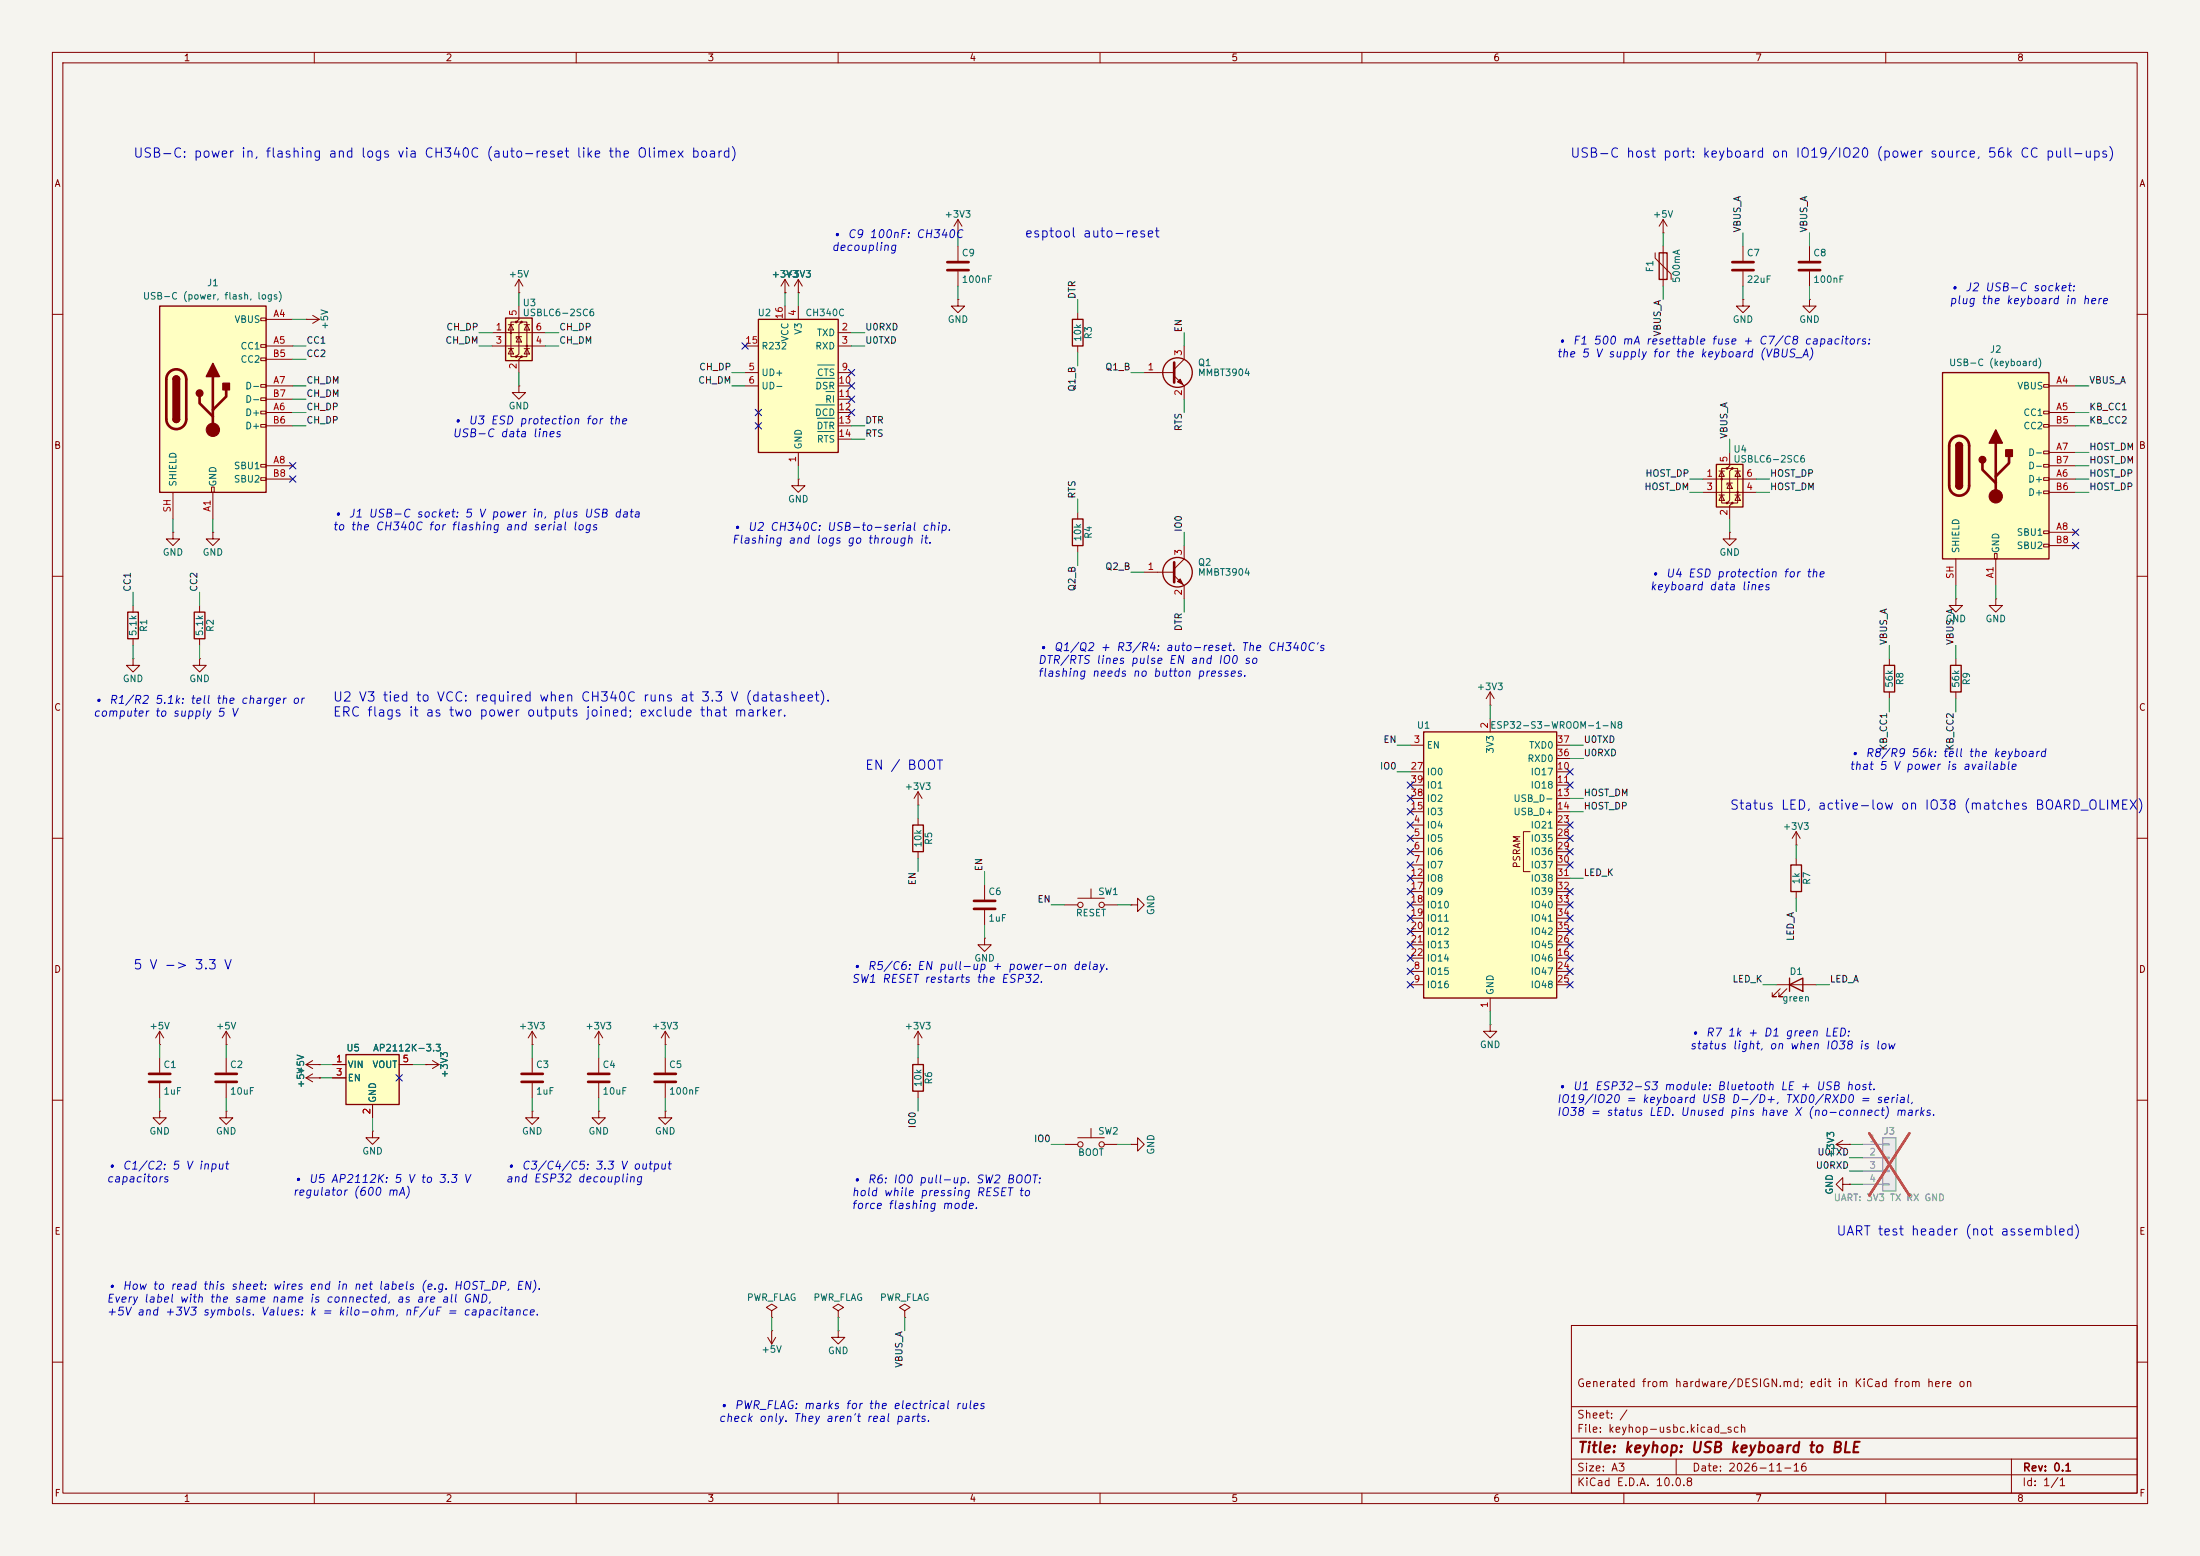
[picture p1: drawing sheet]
<svg xmlns="http://www.w3.org/2000/svg" width="420mm" height="297mm" viewBox="0 0 420 297" stroke-linecap="round" stroke-linejoin="round" font-family="sans-serif">
<path d="M0 0h420v297h-420z" fill="#f5f4ef" stroke="#f5f4ef" stroke-width=".19"/>
<g fill="none" stroke="#840000" stroke-width=".19">
<path d="M10 10h400v277h-400zM12 12h396v273h-396zM60 10v2M110 10v2M160 10v2M210 10v2M260 10v2M310 10v2M360 10v2M10 60h2M408 60h2M205.7 97.8v1.3"/>
<path d="M10 110h2M205.7 104.1v1.3M373.4 114.3v1.3h1.2l-1.2 1.2-1.3-1.2h1.3M373.4 114.3h.1M408 110h2M10 160h2M408 160h2M10 210h2M58.4 203.2l1.3 .8M58.4 203.2h2.6M58.4 205.7l1.3 .8M58.4 205.7h2.6"/>
<path d="M59.7 202.4l-1.3 .8M59.7 205l-1.3 .7M61 203.2h.1M61 205.7h.1M408 210h2M160 250.2l1-.6-1-.7-1 .7 1 .6v1.3M160 251.5h.1M300 253h108v32h-108zM10 260h2M300 278.5h108M300 274.5h108M300 268.5h108"/>
<path d="M320 278.5v3M384 278.5v6.5M408 260h2M60 285v2M110 285v2M160 285v2M210 285v2M260 285v2M300 281.5h108M310 285v2M360 285v2"/>
</g>
<path d="M204.7 99.1h2.1v5h-2.1z" fill="none" stroke="#840000" stroke-width=".25"/>
<path d="M66 201.3h10.2v9.5h-10.2z" fill="#ffffc2"/>
<g fill="none" stroke="#840000" stroke-width=".25">
<path d="M359.7 127h2v5.1h-2zM372.4 127h2v5.1h-2zM341.9 165.1h2v5.1h-2zM66 201.3h10.2v9.5h-10.2z"/>
<circle cx="224.8" cy="109.2" r="2.82"/>
</g>
<g fill="none" stroke="#840000" stroke-width=".19">
<path d="M99.1 55.9h.1M99.1 53.3l-.8 1.3M99.1 53.3l.7 1.3M99.1 53.3v2.6M182.9 44.5h.1M182.9 57.2v1.2h1.2l-1.2 1.3-1.3-1.3h1.3M182.9 57.2h.1M182.9 41.9l-.8 1.3M182.9 41.9l.7 1.3M182.9 41.9v2.6M182.9 47v2.8M182.9 51.8v2.8"/>
<path d="M58.4 61h.1M58.4 61h2.6M59.7 60.2l1.3 .8M61 61l-1.3 .7M218.4 109.2h5.8M224.2 109.9l1.9 1.9v2.5M226.1 104.1v2.6l-1.9 1.9M381 114.3v1.3h1.3l-1.3 1.2-1.3-1.2h1.3M381 114.3h.1M360.7 125.7v1.3M360.7 132.1v1.3M373.4 125.7v1.3"/>
<path d="M373.4 132.1v1.3M342.9 158.8l-.8 1.2M342.9 158.8l.8 1.2M342.9 158.8v2.5M342.9 161.3h.1M342.9 163.8v1.3M342.9 170.2v1.3M63.5 203.2h2.5M63.5 205.7h2.5M71.1 215.9v1.3h1.3l-1.3 1.2-1.3-1.2h1.3M71.1 215.9h.1M71.1 210.8v2.6"/>
<path d="M76.2 203.2h2.5M81.3 203.2h.1M81.3 203.2h2.5M82.5 202.4l1.3 .8M83.8 203.2l-1.3 .8M101.6 212.1v1.3h1.3l-1.3 1.2-1.3-1.2h1.3M101.6 212.1h.1M114.3 212.1v1.3h1.3l-1.3 1.2-1.3-1.2h1.3M114.3 212.1h.1M127 212.1v1.3h1.3l-1.3 1.2-1.3-1.2h1.3M127 212.1h.1M351.8 226.1v-1.3l-1.3 1.3 1.3 1.2v-1.2h1.3"/>
<path d="M353.1 226.1h.1"/>
</g>
<path d="M180.8 50h4.1M180.8 51.6h4.1M224.2 107.3v3.8" fill="none" stroke="#840000" stroke-width=".51"/>
<path d="M224.8 111l.5-.5 .5 1z" fill="#840000" stroke="#840000" stroke-width=".19"/>
<path d="M359.4 217.2h2.5v10.1h-2.5z" fill="#ebeae8"/>
<path d="M359.4 217.2h2.5v10.1h-2.5z" fill="none" stroke="#9c9b98" stroke-width=".25"/>
<path d="M355.6 218.4h3.8M359.4 218.3h1.3v.3h-1.3zM355.6 221h3.8M355.6 223.5h3.8M355.6 226.1h3.8M359.4 220.9h1.3v.2h-1.3zM359.4 223.4h1.3v.2h-1.3zM359.4 225.9h1.3v.3h-1.3z" fill="none" stroke="#9c9b98" stroke-width=".19"/>
<path d="M356.8 216.3l7.7 11.9M364.5 216.3l-7.7 11.9" fill="none" stroke="#e12e31" stroke-width=".46"/>
<g fill="none" stroke="#840000" stroke-width=".19">
<path d="M205.7 59.7v1.3M205.7 66v1.3M101.6 199.4h.1M101.6 196.9l-.8 1.2M101.6 196.9l.8 1.2M101.6 196.9v2.5M114.3 199.4h.1M114.3 196.9l-.8 1.2M114.3 196.9l.8 1.2M114.3 196.9v2.5M127 199.4h.1M127 196.9l-.8 1.2"/>
<path d="M127 196.9l.8 1.2M127 196.9v2.5M339.1 188h7.6M339.9 188.7l-1.6 1.5h.8h-.8v-.7M341.1 188.7l-1.5 1.5h.8h-.8v-.7M30.5 212.1v1.3h1.2l-1.2 1.2-1.3-1.2h1.3M30.5 212.1h.1M30.5 201.9v2.8M30.5 206.8v2.8M43.2 212.1v1.3h1.2l-1.2 1.2-1.3-1.2h1.3M43.2 212.1h.1M43.2 201.9v2.8"/>
<path d="M43.2 206.8v2.8M101.6 201.9v2.8M101.6 206.8v2.8M114.3 201.9v2.8M114.3 206.8v2.8M127 201.9v2.8M127 206.8v2.8M350.5 218.4l1.3 .8M350.5 218.4h2.6M351.8 217.7l-1.3 .7M353.1 218.4h.1"/>
</g>
<path d="M28.4 205h4.1M28.4 206.5h4.1M41.1 205h4.1M41.1 206.5h4.1M99.6 205h4M99.6 206.5h4M112.3 205h4M112.3 206.5h4M125 205h4M125 206.5h4" fill="none" stroke="#840000" stroke-width=".51"/>
<path d="M204.7 61h2.1v5h-2.1zM341.6 188l2.6-1.3v2.5zM341.6 186.7v2.5" fill="none" stroke="#840000" stroke-width=".25"/>
<path d="M96.5 60.7h5.1v8.1h-5.1z" fill="#ffffc2"/>
<g fill="#840000">
<circle cx="97.5" cy="63.5" r=".25"/>
<circle cx="98.6" cy="61.5" r=".25"/>
<circle cx="98.6" cy="68.1" r=".25"/>
<circle cx="99.6" cy="61.5" r=".25"/>
<circle cx="99.6" cy="68.1" r=".25"/>
<circle cx="100.6" cy="66" r=".25"/>
</g>
<g fill="none" stroke="#840000" stroke-width=".19">
<path d="M99.1 58.4v2.6l-.5 .5h1l-.5 .5v5.6l-.5 .5h1l-.5 .5v2.5M149.9 55.9h.1M149.9 53.3l-.8 1.3M149.9 53.3l.7 1.3M149.9 53.3v2.6M152.4 55.9h.1M152.4 53.3l-.8 1.3M152.4 53.3l.8 1.3M152.4 53.3v2.6M94 63.5h10.1M94 66h10.1M97 66.5h1"/>
<path d="M97 62h1M97.5 62l.5 1h-1zM97.5 66.5l.5 1.1h-1zM98.6 61.5h-1.1v6.6h1.1M99.1 64.3l.5 1h-1zM99.1 73.7v1.2h1.2l-1.2 1.3-1.3-1.3h1.3M99.1 73.7h.1M99.6 64.3h-1v.3M99.6 61.5h1v6.6h-1M100.1 66.5h1M100.1 62h1M100.6 62l.5 1h-1z"/>
<path d="M100.6 66.5l.5 1.1h-1zM25.4 125.7v1.3h1.3l-1.3 1.3-1.3-1.3h1.3M25.4 125.7h.1M38.1 125.7v1.3h1.3l-1.3 1.3-1.3-1.3h1.3M38.1 125.7h.1M30.5 199.4h.1M30.5 196.9l-.8 1.2M30.5 196.9l.7 1.2M30.5 196.9v2.5M43.2 199.4h.1M43.2 196.9l-.8 1.2M43.2 196.9l.7 1.2"/>
<path d="M43.2 196.9v2.5"/>
</g>
<path d="M96.5 60.7h5.1v8.1h-5.1z" fill="none" stroke="#840000" stroke-width=".25"/>
<path d="M271.8 139.7h25.4v50.8h-25.4z" fill="#ffffc2"/>
<path d="M24.4 116.8h2v5.1h-2zM271.8 139.7h25.4v50.8h-25.4z" fill="none" stroke="#840000" stroke-width=".25"/>
<g fill="none" stroke="#840000" stroke-width=".19">
<path d="M25.4 115.6v1.2M25.4 121.9v1.3M284.5 137.2v2.5M269.2 142.2h2.6M269.2 157.5h2.6M269.2 147.3h2.6M269.2 149.9h2.6M269.2 152.4h2.6M269.2 154.9h2.6M292.1 158.8h-1.3v7.6h1.3M297.2 142.2h2.5M297.2 157.5h2.5"/>
<path d="M297.2 147.3h2.5M297.2 149.9h2.5M297.2 152.4h2.5M297.2 154.9h2.5M297.2 144.8h2.5M269.2 160h2.6M269.2 162.6h2.6M269.2 165.1h2.6M269.2 167.6h2.6M269.2 170.2h2.6M269.2 172.7h2.6M269.2 175.3h2.6"/>
<path d="M269.2 177.8h2.6M297.2 160h2.5M297.2 162.6h2.5M297.2 165.1h2.5M297.2 167.6h2.5M297.2 170.2h2.5M297.2 172.7h2.5M297.2 175.3h2.5M297.2 177.8h2.5M269.2 185.4h2.6M269.2 188h2.6M269.2 182.9h2.6"/>
<path d="M269.2 180.3h2.6M284.5 190.5v2.5M297.2 185.4h2.5M297.2 188h2.5M297.2 182.9h2.5M297.2 180.3h2.5"/>
</g>
<path d="M144.8 61h15.2v25.4h-15.2z" fill="#ffffc2"/>
<path d="M144.8 61h15.2v25.4h-15.2zM37.1 116.8h2v5.1h-2z" fill="none" stroke="#840000" stroke-width=".25"/>
<g fill="none" stroke="#840000" stroke-width=".19">
<path d="M149.9 58.4v2.6M152.4 58.4v2.6M142.2 66h2.6M142.2 71.1h2.6M142.2 73.7h2.6M160 63.5h2.6M160 66h2.6M160 71.1h2.6M160 73.7h2.6M160 76.2h2.6M160 78.7h2.6M152.4 86.4v2.5"/>
<path d="M160 81.3h2.6M160 83.8h2.6M38.1 115.6v1.2M38.1 121.9v1.3M284.5 134.6h.1M284.5 132.1l-.8 1.3M284.5 132.1l.7 1.3M284.5 132.1v2.5M284.5 195.6v1.3h1.2l-1.2 1.2-1.3-1.2h1.3M284.5 195.6h.1"/>
</g>
<path d="M155.7 77.3h3.6M155.8 72.2h3.5M156 79.8h3.3M156.1 69.7h3.2M157.7 74.8h1.6M156.1 82.4h3.2" fill="none" stroke="#006464" stroke-width=".19"/>
<path d="M30.5 58.4h20.3v35.6h-20.3z" fill="#ffffc2"/>
<g fill="none" stroke="#840000" stroke-width=".19">
<path d="M316 48.3v1l3 3v1M317.5 44.5h.1M317.5 41.9v2.6M317.5 47v7.6M317.5 41.9l-.8 1.3M317.5 41.9l.8 1.3M332.7 57.2v1.2h1.3l-1.3 1.3-1.2-1.3h1.2M332.7 57.2h.1M332.7 47v2.8M332.7 51.8v2.8M345.4 57.2v1.2h1.3l-1.3 1.3-1.2-1.3h1.2M345.4 57.2h.1"/>
<path d="M345.4 47v2.8M345.4 51.8v2.8M49.8 60.7h1v.5h-1zM49.8 65.8h1v.5h-1zM49.8 68.3h1v.5h-1zM49.8 73.4h1v.5h-1zM49.8 75.9h1v.6h-1zM49.8 78.5h1v.5h-1zM50.8 61h5.1M50.8 66h5.1M50.8 78.7h5.1M50.8 73.7h5.1"/>
<path d="M50.8 68.6h5.1M50.8 76.2h5.1M33 94v5.1M40.4 93h.5v1h-.5zM40.6 94v5.1M49.8 81h1v.5h-1zM49.8 88.6h1v.6h-1zM49.8 91.2h1v.5h-1zM50.8 88.9h5.1M50.8 81.3h5.1M50.8 91.4h5.1M152.4 91.4v1.3h1.3l-1.3 1.3-1.3-1.3h1.3"/>
<path d="M152.4 91.4h.1M33 101.6v1.3h1.3l-1.3 1.2-1.3-1.2h1.3M33 101.6h.1M40.6 101.6v1.3h1.3l-1.3 1.2-1.2-1.2h1.2M40.6 101.6h.1M330.2 101.6v1.3h1.3l-1.3 1.2-1.3-1.2h1.3M330.2 101.6h.1M175.3 153.7h.1M175.3 151.1v2.6M175.3 156.2v1.3M175.3 151.1l-.8 1.3M175.3 151.1l.7 1.3"/>
<path d="M175.3 162.6v1.2M188 168.9v2.8M188 173.7v2.8M175.3 199.4h.1M175.3 196.9v2.5M175.3 196.9l-.8 1.2M175.3 196.9l.7 1.2M175.3 201.9v1.3M175.3 208.3v1.3"/>
</g>
<path d="M30.5 58.4h20.3v35.6h-20.3zM316.7 48.3h1.6v5h-1.6zM33 72.4a.64 .64 0 0 1 .7-.6 .64 .64 0 0 1 .6 .6M33 80a.64 .64 0 0 0 .7 .6 .64 .64 0 0 0 .6-.6M174.2 157.5h2.1v5.1h-2.1zM174.2 203.2h2.1v5.1h-2.1z" fill="none" stroke="#840000" stroke-width=".25"/>
<path d="M330.7 50h4.1M330.7 51.6h4.1M343.4 50h4.1M343.4 51.6h4.1M32.3 71.1a1.9 1.9 0 0 1 2.1-.5 1.9 1.9 0 0 1 1.2 1.8v7.6a1.91 1.91 0 0 1-1.9 1.9 1.91 1.91 0 0 1-2-1.9l.1-7.8 .1-.6zM38.1 75.7v1.3l2.5 2.5M40.6 71.9v10.1M43.2 74.4v1.3l-2.6 2.5M185.9 172h4.1M185.9 173.5h4.1" fill="none" stroke="#840000" stroke-width=".51"/>
<g fill="#840000" stroke="#840000" stroke-width=".25">
<path d="M33 72.4h1.3v7.6h-1.3z"/>
<path d="M33.2 71.9a.64 .64 0 0 1 .7-.1 .64 .64 0 0 1 .4 .6h-1.3z"/>
<path d="M33 80h1.3a.64 .64 0 0 1-.6 .6 .64 .64 0 0 1-.7-.6z"/>
<path d="M40.6 69.3l1.3 2.6h-2.5z"/>
<path d="M42.5 73.2h1.3v1.2h-1.3z"/>
<circle cx="38.1" cy="75.1" r=".63"/>
</g>
<circle cx="40.6" cy="82" r="1.27" fill="#840000" stroke="#840000" stroke-width=".19"/>
<path d="M327.7 88.6h5v8.2h-5z" fill="#ffffc2"/>
<g fill="#840000">
<circle cx="328.7" cy="91.4" r=".25"/>
<circle cx="329.7" cy="89.4" r=".25"/>
<circle cx="329.7" cy="96" r=".25"/>
<circle cx="330.7" cy="89.4" r=".25"/>
<circle cx="330.7" cy="96" r=".25"/>
<circle cx="331.7" cy="94" r=".25"/>
</g>
<g fill="none" stroke="#840000" stroke-width=".19">
<path d="M325.1 91.4h10.2M325.1 94h10.2M328.2 94.5h1M328.2 89.9h1M328.7 89.9l.5 1h-1zM328.7 94.5l.5 1h-1zM329.7 89.4h-1v6.6h1M330.2 86.4v2.5l-.5 .5h1l-.5 .5v5.6l-.5 .5h1l-.5 .5v2.6M330.2 92.2l.5 1h-1zM330.7 92.2h-1v.4M330.7 89.4h1v6.6h-1M331.2 94.5h1"/>
<path d="M331.2 89.9h1M331.7 89.9l.5 1h-1zM331.7 94.5l.5 1h-1z"/>
</g>
<path d="M327.7 88.6h5v8.2h-5z" fill="none" stroke="#840000" stroke-width=".25"/>
<path d="M370.8 71.1h20.4v35.6h-20.4z" fill="#ffffc2"/>
<g fill="none" stroke="#840000" stroke-width=".19">
<path d="M149.9 55.9h.1M152.4 55.9h.1M218.4 71.1h5.8M224.2 71.8l1.9 1.9v2.5M226.1 66v2.6l-1.9 1.9M390.1 73.4h1.1v.5h-1.1zM390.1 78.5h1.1v.5h-1.1zM391.2 73.7h5M391.2 78.7h5M390.1 81h1.1v.5h-1.1zM390.1 86.1h1.1v.5h-1.1zM390.1 88.6h1.1v.6h-1.1z"/>
<path d="M390.1 91.2h1.1v.5h-1.1zM390.1 93.7h1.1v.5h-1.1zM391.2 91.4h5M391.2 86.4h5M391.2 81.3h5M391.2 94h5M391.2 88.9h5M373.4 106.7v5.1M380.7 105.7h.6v1h-.6zM381 106.7v5.1M390.1 101.3h1.1v.6h-1.1zM390.1 103.9h1.1v.5h-1.1z"/>
<path d="M391.2 101.6h5M391.2 104.1h5M188 179.1v1.2h1.2l-1.2 1.3-1.3-1.3h1.3M188 179.1h.1M203.2 172.7h2.5M205.7 171.5h5.1M208.3 169.7v1.8M210.8 172.7h2.6M215.9 172.7h1.3v-1.2l1.2 1.2-1.2 1.3v-1.3M215.9 172.7h.1M61 203.2h.1M61 205.7h.1"/>
<path d="M63.5 203.2h2.5M63.5 205.7h2.5M71.1 210.8v2.6M76.2 203.2h2.5M81.3 203.2h.1M203.2 218.4h2.5M205.7 217.2h5.1M208.3 215.4v1.8M210.8 218.4h2.6M215.9 218.4h1.3v-1.2l1.2 1.2-1.2 1.3v-1.3M215.9 218.4h.1M353.1 218.4h.1"/>
<path d="M353.1 226.1h.1M146.6 255.3l.7 1.2M147.3 250.2l1-.6-1-.7-1 .7 1 .6v1.3M147.3 251.5h.1M147.3 254h.1M147.3 254v2.5M148.1 255.3l-.8 1.2M160 254v1.3h1.3l-1.3 1.2-1.3-1.2h1.3M160 254h.1M172.7 250.2l1-.6-1-.7-1 .7 1 .6v1.3M172.7 251.5h.1"/>
<circle cx="206.2" cy="172.7" r=".51"/>
<circle cx="210.3" cy="172.7" r=".51"/>
<circle cx="206.2" cy="218.4" r=".51"/>
<circle cx="210.3" cy="218.4" r=".51"/>
</g>
<g fill="none" stroke="#840000" stroke-width=".25">
<path d="M370.8 71.1h20.4v35.6h-20.4zM373.4 85.1a.64 .64 0 0 1 .6-.6 .64 .64 0 0 1 .6 .6M373.4 92.7a.64 .64 0 0 0 .6 .6 .64 .64 0 0 0 .6-.6"/>
<circle cx="224.8" cy="71.1" r="2.82"/>
</g>
<path d="M224.2 69.2v3.8M372.7 83.8a1.91 1.91 0 0 1 2-.5 1.91 1.91 0 0 1 1.2 1.8v7.6a1.91 1.91 0 0 1-1.9 1.9 1.91 1.91 0 0 1-1.9-1.9v-7.8l.2-.6zM378.5 88.4v1.3l2.5 2.5M381 84.6v10.1M383.5 87.1v1.3l-2.5 2.5" fill="none" stroke="#840000" stroke-width=".51"/>
<g fill="#840000" stroke="#840000" stroke-width=".25">
<path d="M373.4 85.1h1.2v7.6h-1.2z"/>
<path d="M373.6 84.6a.64 .64 0 0 1 .7-.1 .64 .64 0 0 1 .3 .6h-1.2z"/>
<path d="M373.4 92.7h1.2a.64 .64 0 0 1-.6 .6 .64 .64 0 0 1-.6-.6z"/>
<path d="M381 82l1.3 2.6h-2.6z"/>
<path d="M382.9 85.9h1.3v1.2h-1.3z"/>
<circle cx="378.5" cy="87.8" r=".63"/>
</g>
<g fill="#840000" stroke="#840000" stroke-width=".19">
<path d="M224.8 72.9l.5-.5 .5 1z"/>
<circle cx="381" cy="94.7" r="1.27"/>
</g>
<g fill="none" stroke="#009600" stroke-width=".19">
<path d="M99.1 55.9v2.5M149.9 55.9v2.5M152.4 55.9v2.5M182.9 44.5v2.5M182.9 54.6v2.6M205.7 57.2v2.5M317.5 44.5v2.5M317.5 54.6v2.6M332.7 44.5v2.5M332.7 54.6v2.6M345.4 44.5v2.5M345.4 54.6v2.6"/>
<path d="M55.9 61h2.5M55.9 66h2.5M55.9 76.2h2.5M55.9 73.7h2.5M55.9 68.6h2.5M55.9 78.7h2.5M91.4 63.5h2.6M91.4 66h2.6M99.1 71.1v2.6M104.1 63.5h2.6M104.1 66h2.6M139.7 71.1h2.5"/>
<path d="M139.7 73.7h2.5M162.6 63.5h2.5M162.6 66h2.5M205.7 67.3v2.6M215.9 71.1h2.5M226.1 63.5v2.5M226.1 76.2v2.5M396.2 73.7h2.6M396.2 78.7h2.6M33 99.1v2.5M40.6 99.1v2.5M55.9 81.3h2.5"/>
<path d="M152.4 88.9v2.5M162.6 81.3h2.5M162.6 83.8h2.5M205.7 95.3v2.5M322.6 94h2.5M322.6 91.4h2.5M330.2 83.8v2.6M330.2 99.1v2.5M335.3 94h2.5M335.3 91.4h2.5M396.2 94h2.6M396.2 91.4h2.6"/>
<path d="M396.2 81.3h2.6M396.2 88.9h2.6M396.2 86.4h2.6M25.4 113v2.6M38.1 113v2.6M205.7 105.4v2.6M215.9 109.2h2.5M226.1 101.6v2.5M226.1 114.3v2.5M373.4 111.8v2.5M381 111.8v2.5M25.4 123.2v2.5"/>
<path d="M38.1 123.2v2.5M284.5 134.6v2.6M360.7 123.2v2.5M360.7 133.4v2.5M373.4 123.2v2.5M373.4 133.4v2.5M175.3 153.7v2.5M266.7 142.2h2.5M266.7 147.3h2.5M299.7 144.8h2.6M299.7 152.4h2.6M299.7 142.2h2.6"/>
<path d="M299.7 154.9h2.6M175.3 163.8v2.6M188 166.4v2.5M188 176.5v2.6M200.7 172.7h2.5M213.4 172.7h2.5M299.7 167.6h2.6M342.9 161.3v2.5M342.9 171.5v2.5M30.5 199.4v2.5M43.2 199.4v2.5M101.6 199.4v2.5"/>
<path d="M114.3 199.4v2.5M127 199.4v2.5M175.3 199.4v2.5M284.5 193v2.6M336.5 188h2.6M346.7 188h2.5M30.5 209.6v2.5M43.2 209.6v2.5M61 205.7h2.5M61 203.2h2.5M71.1 213.4v2.5M78.7 203.2h2.6"/>
<path d="M101.6 209.6v2.5M114.3 209.6v2.5M127 209.6v2.5M175.3 209.6v2.5M200.7 218.4h2.5M213.4 218.4h2.5M353.1 218.4h2.5M353.1 226.1h2.5M353.1 223.5h2.5M353.1 221h2.5M147.3 251.5v2.5M160 251.5v2.5"/>
<path d="M172.7 251.5v2.5"/>
</g>
<g fill="none" stroke="#000084" stroke-width=".19">
<path d="M141.6 65.4l1.2 1.2M142.8 65.4l-1.2 1.2M144.2 78.1l1.2 1.2M145.4 78.1l-1.2 1.2M162 73.1l1.2 1.2M162 78.1l1.2 1.2M162 75.6l1.2 1.2M162 70.5l1.2 1.2M163.2 73.1l-1.2 1.2M163.2 78.1l-1.2 1.2M163.2 75.6l-1.2 1.2M163.2 70.5l-1.2 1.2"/>
<path d="M55.3 90.8l1.2 1.2M55.3 88.3l1.2 1.2M56.5 90.8l-1.2 1.2M56.5 88.3l-1.2 1.2M144.2 80.7l1.2 1.2M145.4 80.7l-1.2 1.2M395.6 103.5l1.2 1.2M395.6 101l1.2 1.2M396.8 103.5l-1.2 1.2M396.8 101l-1.2 1.2M268.6 149.3l1.2 1.2M268.6 156.9l1.2 1.2"/>
<path d="M268.6 151.8l1.2 1.2M268.6 154.3l1.2 1.2M268.6 159.4l1.2 1.2M269.8 149.3l-1.2 1.2M269.8 156.9l-1.2 1.2M269.8 151.8l-1.2 1.2M269.8 154.3l-1.2 1.2M269.8 159.4l-1.2 1.2M299.1 159.4l1.2 1.2M299.1 156.9l1.2 1.2M299.1 149.3l1.2 1.2M299.1 146.7l1.2 1.2"/>
<path d="M300.3 159.4l-1.2 1.2M300.3 156.9l-1.2 1.2M300.3 149.3l-1.2 1.2M300.3 146.7l-1.2 1.2M268.6 174.7l1.2 1.2M268.6 179.7l1.2 1.2M268.6 177.2l1.2 1.2M268.6 162l1.2 1.2M268.6 172.1l1.2 1.2M268.6 167l1.2 1.2M268.6 169.6l1.2 1.2M268.6 164.5l1.2 1.2"/>
<path d="M269.8 174.7l-1.2 1.2M269.8 179.7l-1.2 1.2M269.8 177.2l-1.2 1.2M269.8 162l-1.2 1.2M269.8 172.1l-1.2 1.2M269.8 167l-1.2 1.2M269.8 169.6l-1.2 1.2M269.8 164.5l-1.2 1.2M299.1 174.7l1.2 1.2M299.1 162l1.2 1.2M299.1 179.7l1.2 1.2M299.1 169.6l1.2 1.2"/>
<path d="M299.1 177.2l1.2 1.2M299.1 172.1l1.2 1.2M299.1 164.5l1.2 1.2M300.3 174.7l-1.2 1.2M300.3 162l-1.2 1.2M300.3 179.7l-1.2 1.2M300.3 169.6l-1.2 1.2M300.3 177.2l-1.2 1.2M300.3 172.1l-1.2 1.2M300.3 164.5l-1.2 1.2M268.6 184.8l1.2 1.2M268.6 182.3l1.2 1.2"/>
<path d="M268.6 187.4l1.2 1.2M269.8 184.8l-1.2 1.2M269.8 182.3l-1.2 1.2M269.8 187.4l-1.2 1.2M299.1 187.4l1.2 1.2M299.1 182.3l1.2 1.2M299.1 184.8l1.2 1.2M300.3 187.4l-1.2 1.2M300.3 182.3l-1.2 1.2M300.3 184.8l-1.2 1.2M75.6 205.1l1.2 1.2M76.8 205.1l-1.2 1.2"/>
</g>
<path d="M355.6 218.4h3.8M355.6 221h3.8M355.6 223.5h3.8M355.6 226.1h3.8" fill="none" stroke="#9c9b98" stroke-width=".19"/>
<path d="M356.8 216.3l7.7 11.9M364.5 216.3l-7.7 11.9" fill="none" stroke="#e12e31" stroke-width=".46"/>
<text font-size="2" fill="#840000" x="301" y="277.8">Title: keyhop: USB keyboard to BLE</text>
<g font-size="1.8" fill="#0000c2">
<text x="25.3" y="30.5">USB-C: power in, flashing and logs via CH340C (auto-reset like the Olimex board)</text>
<text x="299.6" y="30.5">USB-C host port: keyboard on IO19/IO20 (power source, 56k CC pull-ups)</text>
<text x="195.5" y="45.8">esptool auto-reset</text>
<text x="63.4" y="134.4">U2 V3 tied to VCC: required when CH340C runs at 3.3 V (datasheet).</text>
<text x="63.4" y="137.2">ERC flags it as two power outputs joined; exclude that marker.</text>
<text x="165" y="147.4">EN / BOOT</text>
<text x="330.1" y="155">Status LED, active-low on IO38 (matches BOARD_OLIMEX)</text>
<text x="25.3" y="185.5">5 V -&gt; 3.3 V</text>
<text x="350.4" y="236.3">UART test header (not assembled)</text>
</g>
<g font-size="1.5" fill="#0000c2">
<text x="158.6" y="45.8">• C9 100nF: CH340C</text>
<text x="158.6" y="48.3">decoupling</text>
<text x="372" y="56">• J2 USB-C socket:</text>
<text x="372" y="58.4">plug the keyboard in here</text>
<text x="297.1" y="66.1">• F1 500 mA resettable fuse + C7/C8 capacitors:</text>
<text x="297.1" y="68.6">the 5 V supply for the keyboard (VBUS_A)</text>
<text x="86.2" y="81.4">• U3 ESD protection for the</text>
<text x="86.2" y="83.8">USB-C data lines</text>
<text x="63.4" y="99.2">• J1 USB-C socket: 5 V power in, plus USB data</text>
<text x="63.4" y="101.6">to the CH340C for flashing and serial logs</text>
<text x="139.6" y="101.7">• U2 CH340C: USB-to-serial chip.</text>
<text x="139.6" y="104.2">Flashing and logs go through it.</text>
<text x="314.8" y="110.6">• U4 ESD protection for the</text>
<text x="314.8" y="113">keyboard data lines</text>
<text x="198" y="124.6">• Q1/Q2 + R3/R4: auto-reset. The CH340C's</text>
<text x="198" y="127.1">DTR/RTS lines pulse EN and IO0 so</text>
<text x="198" y="129.6">flashing needs no button presses.</text>
<text x="17.7" y="134.7">• R1/R2 5.1k: tell the charger or</text>
<text x="17.7" y="137.2">computer to supply 5 V</text>
<text x="352.9" y="144.9">• R8/R9 56k: tell the keyboard</text>
<text x="352.9" y="147.3">that 5 V power is available</text>
<text x="162.4" y="185.5">• R5/C6: EN pull-up + power-on delay.</text>
<text x="162.4" y="188">SW1 RESET restarts the ESP32.</text>
<text x="322.5" y="198.2">• R7 1k + D1 green LED:</text>
<text x="322.5" y="200.7">status light, on when IO38 is low</text>
<text x="297.1" y="208.5">• U1 ESP32-S3 module: Bluetooth LE + USB host.</text>
<text x="297.1" y="210.9">IO19/IO20 = keyboard USB D-/D+, TXD0/RXD0 = serial,</text>
<text x="297.1" y="213.4">IO38 = status LED. Unused pins have X (no-connect) marks.</text>
<text x="20.2" y="223.6">• C1/C2: 5 V input</text>
<text x="20.2" y="226.1">capacitors</text>
<text x="55.8" y="226.2">• U5 AP2112K: 5 V to 3.3 V</text>
<text x="96.4" y="223.6">• C3/C4/C5: 3.3 V output</text>
<text x="96.4" y="226.1">and ESP32 decoupling</text>
<text x="162.4" y="226.2">• R6: IO0 pull-up. SW2 BOOT:</text>
<text x="55.8" y="228.6">regulator (600 mA)</text>
<text x="162.4" y="228.7">hold while pressing RESET to</text>
<text x="162.4" y="231.2">force flashing mode.</text>
<text x="20.2" y="246.6">• How to read this sheet: wires end in net labels (e.g. HOST_DP, EN).</text>
<text x="20.2" y="249">Every label with the same name is connected, as are all GND,</text>
<text x="20.2" y="251.5">+5V and +3V3 symbols. Values: k = kilo-ohm, nF/uF = capacitance.</text>
<text x="137" y="269.3">• PWR_FLAG: marks for the electrical rules</text>
<text x="137" y="271.8">check only. They aren't real parts.</text>
</g>
<g font-size="1.5" fill="#840000">
<text x="300.9" y="265.1">Generated from hardware/DESIGN.md; edit in KiCad from here on</text>
<text x="300.9" y="273.8">File: keyhop-usbc.kicad_sch</text>
<text x="300.9" y="271.1">Sheet: /</text>
<text x="300.9" y="281.2">Size: A3</text>
<text x="322.9" y="281.2">Date: 2026-11-16</text>
<text x="386" y="281.2">Rev: 0.1</text>
<text x="300.9" y="284">KiCad E.D.A. 10.0.8</text>
<text x="385.9" y="284">Id: 1/1</text>
</g>
<g font-size="1.3" fill="#840000">
<text x="35" y="12">1</text>
<text x="85" y="12">2</text>
<text x="135" y="12">3</text>
<text x="185" y="12">4</text>
<text x="235" y="12">5</text>
<text x="285" y="12">6</text>
<text x="335" y="12">7</text>
<text x="385" y="12">8</text>
<text x="10.3" y="36">A</text>
<text x="408.3" y="36">A</text>
<text x="10.2" y="86">B</text>
<text x="408.2" y="86">B</text>
<text x="10.2" y="136">C</text>
<text x="408.2" y="136">C</text>
<text x="290.5" y="165.8" transform="rotate(-90 290.5 165.8)">PSRAM</text>
<text x="10.2" y="186">D</text>
<text x="408.2" y="186">D</text>
<text x="10.3" y="236">E</text>
<text x="408.3" y="236">E</text>
<text x="10.3" y="286">F</text>
<text x="35" y="287">1</text>
<text x="85" y="287">2</text>
<text x="135" y="287">3</text>
<text x="185" y="287">4</text>
<text x="235" y="287">5</text>
<text x="285" y="287">6</text>
<text x="335" y="287">7</text>
<text x="385" y="287">8</text>
<text x="408.3" y="286">F</text>
</g>
<g font-size="1.3" fill="#006464">
<text x="180.2" y="41.9">+3V3</text>
<text x="315.4" y="41.9">+5V</text>
<text x="97" y="53.3">+5V</text>
<text x="147.2" y="53.3">+3V3</text>
<text x="149.7" y="53.3">+3V3</text>
<text x="183.5" y="49.2">C9</text>
<text x="315.9" y="52.1" transform="rotate(-90 315.9 52.1)">F1</text>
<text x="333.4" y="49.2">C7</text>
<text x="346.1" y="49.2">C8</text>
<text x="27.2" y="57.5">USB-C (power, flash, logs)</text>
<text x="39.4" y="54.9">J1</text>
<text x="99.7" y="58.7">U3</text>
<text x="183.5" y="54.3">100nF</text>
<text x="321" y="54.1" transform="rotate(-90 321 54.1)">500mA</text>
<text x="333.4" y="54.3">22uF</text>
<text x="346.1" y="54.3">100nF</text>
<text x="44.7" y="61.9">VBUS</text>
<text x="62.9" y="63" transform="rotate(-90 62.9 63)">+5V</text>
<text x="99.7" y="60.7">USBLC6-2SC6</text>
<text x="144.5" y="60.7">U2</text>
<text x="150.8" y="65.3" transform="rotate(-90 150.8 65.3)">VCC</text>
<text x="153.4" y="64" transform="rotate(-90 153.4 64)">V3</text>
<text x="153.7" y="60.7">CH340C</text>
<text x="155.8" y="64.5">TXD</text>
<text x="180.8" y="61.9">GND</text>
<text x="206.7" y="65.4" transform="rotate(-90 206.7 65.4)">10k</text>
<text x="208.7" y="64.9" transform="rotate(-90 208.7 64.9)">R3</text>
<text x="330.7" y="61.9">GND</text>
<text x="343.4" y="61.9">GND</text>
<text x="45.8" y="67">CC1</text>
<text x="45.8" y="69.5">CC2</text>
<text x="145.3" y="67">R232</text>
<text x="155.5" y="67">RXD</text>
<text x="228.6" y="70.2">Q1</text>
<text x="372" y="70.2">USB-C (keyboard)</text>
<text x="379.8" y="67.6">J2</text>
<text x="46.7" y="74.6">D-</text>
<text x="46.7" y="77.2">D-</text>
<text x="145.3" y="72.1">UD+</text>
<text x="145.3" y="74.6">UD-</text>
<text x="155.5" y="74.6">DSR</text>
<text x="155.8" y="72.1">CTS</text>
<text x="157.4" y="77.2">RI</text>
<text x="228.6" y="72.1">MMBT3904</text>
<text x="385" y="74.6">VBUS</text>
<text x="46.7" y="79.7">D+</text>
<text x="46.7" y="82.2">D+</text>
<text x="97" y="78.4">GND</text>
<text x="155.5" y="79.7">DCD</text>
<text x="155.8" y="82.2">DTR</text>
<text x="386.2" y="79.7">CC1</text>
<text x="386.2" y="82.2">CC2</text>
<text x="44.5" y="89.9">SBU1</text>
<text x="153.4" y="85.9" transform="rotate(-90 153.4 85.9)">GND</text>
<text x="155.8" y="84.8">RTS</text>
<text x="330.8" y="86.7">U4</text>
<text x="330.8" y="88.6">USBLC6-2SC6</text>
<text x="387.1" y="87.3">D-</text>
<text x="387.1" y="89.9">D-</text>
<text x="34" y="93" transform="rotate(-90 34 93)">SHIELD</text>
<text x="41.6" y="93" transform="rotate(-90 41.6 93)">GND</text>
<text x="44.5" y="92.4">SBU2</text>
<text x="387.1" y="92.4">D+</text>
<text x="387.1" y="94.9">D+</text>
<text x="150.3" y="96.2">GND</text>
<text x="31" y="106.4">GND</text>
<text x="38.6" y="106.4">GND</text>
<text x="206.7" y="103.5" transform="rotate(-90 206.7 103.5)">10k</text>
<text x="208.7" y="103" transform="rotate(-90 208.7 103)">R4</text>
<text x="328.1" y="106.4">GND</text>
<text x="374.3" y="105.7" transform="rotate(-90 374.3 105.7)">SHIELD</text>
<text x="382" y="105.7" transform="rotate(-90 382 105.7)">GND</text>
<text x="384.9" y="102.6">SBU1</text>
<text x="384.9" y="105.1">SBU2</text>
<text x="228.6" y="108.3">Q2</text>
<text x="228.6" y="110.2">MMBT3904</text>
<text x="371.3" y="119.1">GND</text>
<text x="378.9" y="119.1">GND</text>
<text x="26.4" y="121.5" transform="rotate(-90 26.4 121.5)">5.1k</text>
<text x="28.4" y="120.7" transform="rotate(-90 28.4 120.7)">R1</text>
<text x="39.1" y="121.5" transform="rotate(-90 39.1 121.5)">5.1k</text>
<text x="41.1" y="120.7" transform="rotate(-90 41.1 120.7)">R2</text>
<text x="23.3" y="130.5">GND</text>
<text x="36" y="130.5">GND</text>
<text x="361.6" y="131.4" transform="rotate(-90 361.6 131.4)">56k</text>
<text x="363.7" y="130.9" transform="rotate(-90 363.7 130.9)">R8</text>
<text x="374.3" y="131.4" transform="rotate(-90 374.3 131.4)">56k</text>
<text x="376.4" y="130.9" transform="rotate(-90 376.4 130.9)">R9</text>
<text x="281.8" y="132">+3V3</text>
<text x="270.4" y="139.4">U1</text>
<text x="272.3" y="143.2">EN</text>
<text x="284.4" y="139.4">ESP32-S3-WROOM-1-N8</text>
<text x="285.4" y="143.9" transform="rotate(-90 285.4 143.9)">3V3</text>
<text x="291.8" y="143.2">TXD0</text>
<text x="272.3" y="148.3">IO0</text>
<text x="291.5" y="145.7">RXD0</text>
<text x="292.1" y="148.3">IO17</text>
<text x="172.6" y="151.1">+3V3</text>
<text x="272.3" y="155.9">IO3</text>
<text x="272.3" y="153.4">IO2</text>
<text x="272.3" y="150.8">IO1</text>
<text x="288.8" y="153.4">USB_D-</text>
<text x="288.8" y="155.9">USB_D+</text>
<text x="292.1" y="150.8">IO18</text>
<text x="176.2" y="161.9" transform="rotate(-90 176.2 161.9)">10k</text>
<text x="178.3" y="161.4" transform="rotate(-90 178.3 161.4)">R5</text>
<text x="272.3" y="158.4">IO4</text>
<text x="272.3" y="161">IO5</text>
<text x="292.1" y="158.4">IO21</text>
<text x="292.1" y="161">IO35</text>
<text x="340.2" y="158.7">+3V3</text>
<text x="272.3" y="163.5">IO6</text>
<text x="272.3" y="166.1">IO7</text>
<text x="292.1" y="163.5">IO36</text>
<text x="292.1" y="166.1">IO37</text>
<text x="188.6" y="171.1">C6</text>
<text x="209.5" y="171.1">SW1</text>
<text x="272.3" y="168.6">IO8</text>
<text x="272.3" y="171.1">IO9</text>
<text x="272.3" y="173.7">IO10</text>
<text x="292.1" y="168.6">IO38</text>
<text x="292.1" y="171.1">IO39</text>
<text x="292.1" y="173.7">IO40</text>
<text x="343.9" y="168.9" transform="rotate(-90 343.9 168.9)">1k</text>
<text x="345.9" y="169" transform="rotate(-90 345.9 169)">R7</text>
<text x="188.6" y="176.2">1uF</text>
<text x="205.3" y="175.2">RESET</text>
<text x="220.7" y="174.8" transform="rotate(-90 220.7 174.8)">GND</text>
<text x="272.3" y="176.2">IO11</text>
<text x="272.3" y="178.8">IO12</text>
<text x="292.1" y="176.2">IO41</text>
<text x="292.1" y="178.8">IO42</text>
<text x="185.9" y="183.8">GND</text>
<text x="272.3" y="181.3">IO13</text>
<text x="272.3" y="183.8">IO14</text>
<text x="292.1" y="183.8">IO46</text>
<text x="292.1" y="181.3">IO45</text>
<text x="272.3" y="186.4">IO15</text>
<text x="272.3" y="188.9">IO16</text>
<text x="285.4" y="190" transform="rotate(-90 285.4 190)">GND</text>
<text x="292.1" y="186.4">IO47</text>
<text x="292.1" y="188.9">IO48</text>
<text x="340.1" y="191.5">green</text>
<text x="341.5" y="186.4">D1</text>
<text x="28.4" y="196.8">+5V</text>
<text x="41.1" y="196.8">+5V</text>
<text x="98.9" y="196.8">+3V3</text>
<text x="111.6" y="196.8">+3V3</text>
<text x="124.3" y="196.8">+3V3</text>
<text x="172.6" y="196.8">+3V3</text>
<text x="66" y="201">U5</text>
<text x="71.1" y="201">AP2112K-3.3</text>
<text x="282.4" y="200.4">GND</text>
<text x="31.1" y="204.2">C1</text>
<text x="31.1" y="209.2">1uF</text>
<text x="43.8" y="204.2">C2</text>
<text x="43.8" y="209.2">10uF</text>
<text x="58.4" y="205.3" transform="rotate(-90 58.4 205.3)">+5V</text>
<text x="66.3" y="204.2">VIN</text>
<text x="66.3" y="206.7">EN</text>
<text x="71" y="204.2">VOUT</text>
<text x="85.8" y="205.9" transform="rotate(-90 85.8 205.9)">+3V3</text>
<text x="102.2" y="204.2">C3</text>
<text x="102.2" y="209.2">1uF</text>
<text x="114.9" y="204.2">C4</text>
<text x="114.9" y="209.2">10uF</text>
<text x="127.6" y="204.2">C5</text>
<text x="127.6" y="209.2">100nF</text>
<text x="176.2" y="207.6" transform="rotate(-90 176.2 207.6)">10k</text>
<text x="178.3" y="207.1" transform="rotate(-90 178.3 207.1)">R6</text>
<text x="72.1" y="210.6" transform="rotate(-90 72.1 210.6)">GND</text>
<text x="28.4" y="216.9">GND</text>
<text x="41.1" y="216.9">GND</text>
<text x="69.1" y="220.7">GND</text>
<text x="99.5" y="216.9">GND</text>
<text x="112.2" y="216.9">GND</text>
<text x="124.9" y="216.9">GND</text>
<text x="205.7" y="220.9">BOOT</text>
<text x="209.5" y="216.9">SW2</text>
<text x="220.7" y="220.5" transform="rotate(-90 220.7 220.5)">GND</text>
<text x="350.5" y="221.1" transform="rotate(-90 350.5 221.1)">+3V3</text>
<text x="350.2" y="228.1" transform="rotate(-90 350.2 228.1)">GND</text>
<text x="142.5" y="248.6">PWR_FLAG</text>
<text x="155.2" y="248.6">PWR_FLAG</text>
<text x="167.9" y="248.6">PWR_FLAG</text>
<text x="145.3" y="258.5">+5V</text>
<text x="158" y="258.8">GND</text>
</g>
<g font-size="1.3" fill="#0f0f0f">
<text x="332.6" y="44.5" transform="rotate(-90 332.6 44.5)">VBUS_A</text>
<text x="345.3" y="44.5" transform="rotate(-90 345.3 44.5)">VBUS_A</text>
<text x="205.6" y="57.2" transform="rotate(-90 205.6 57.2)">DTR</text>
<text x="58.4" y="65.9">CC1</text>
<text x="84.9" y="65.9">CH_DM</text>
<text x="85.1" y="63.4">CH_DP</text>
<text x="106.7" y="65.9">CH_DM</text>
<text x="106.7" y="63.4">CH_DP</text>
<text x="165.1" y="63.4">U0RXD</text>
<text x="165.1" y="65.9">U0TXD</text>
<text x="225.9" y="63.5" transform="rotate(-90 225.9 63.5)">EN</text>
<text x="317.4" y="64.3" transform="rotate(-90 317.4 64.3)">VBUS_A</text>
<text x="58.4" y="68.5">CC2</text>
<text x="133.4" y="71">CH_DP</text>
<text x="210.9" y="71">Q1_B</text>
<text x="58.4" y="73.5">CH_DM</text>
<text x="58.4" y="76.1">CH_DM</text>
<text x="133.2" y="73.5">CH_DM</text>
<text x="205.6" y="74.9" transform="rotate(-90 205.6 74.9)">Q1_B</text>
<text x="398.8" y="73.5">VBUS_A</text>
<text x="58.4" y="81.2">CH_DP</text>
<text x="58.4" y="78.6">CH_DP</text>
<text x="165.1" y="83.7">RTS</text>
<text x="165.1" y="81.2">DTR</text>
<text x="225.9" y="82.4" transform="rotate(-90 225.9 82.4)">RTS</text>
<text x="330.1" y="83.8" transform="rotate(-90 330.1 83.8)">VBUS_A</text>
<text x="398.8" y="78.6">KB_CC1</text>
<text x="398.8" y="81.2">KB_CC2</text>
<text x="398.8" y="86.2">HOST_DM</text>
<text x="398.8" y="88.8">HOST_DM</text>
<text x="205.6" y="95.3" transform="rotate(-90 205.6 95.3)">RTS</text>
<text x="313.8" y="93.9">HOST_DM</text>
<text x="314" y="91.3">HOST_DP</text>
<text x="337.8" y="91.3">HOST_DP</text>
<text x="337.8" y="93.9">HOST_DM</text>
<text x="398.8" y="91.3">HOST_DP</text>
<text x="398.8" y="93.9">HOST_DP</text>
<text x="225.9" y="101.6" transform="rotate(-90 225.9 101.6)">IO0</text>
<text x="25.3" y="113.1" transform="rotate(-90 25.3 113.1)">CC1</text>
<text x="38" y="113.1" transform="rotate(-90 38 113.1)">CC2</text>
<text x="205.6" y="113" transform="rotate(-90 205.6 113)">Q2_B</text>
<text x="210.9" y="109.1">Q2_B</text>
<text x="225.9" y="120.6" transform="rotate(-90 225.9 120.6)">DTR</text>
<text x="360.6" y="123.2" transform="rotate(-90 360.6 123.2)">VBUS_A</text>
<text x="373.3" y="123.2" transform="rotate(-90 373.3 123.2)">VBUS_A</text>
<text x="264" y="142.1">EN</text>
<text x="302.2" y="142.1">U0TXD</text>
<text x="360.6" y="143.4" transform="rotate(-90 360.6 143.4)">KB_CC1</text>
<text x="373.3" y="143.4" transform="rotate(-90 373.3 143.4)">KB_CC2</text>
<text x="263.3" y="147.2">IO0</text>
<text x="302.2" y="144.7">U0RXD</text>
<text x="302.2" y="154.8">HOST_DP</text>
<text x="302.2" y="152.3">HOST_DM</text>
<text x="187.8" y="166.4" transform="rotate(-90 187.8 166.4)">EN</text>
<text x="302.2" y="167.5">LED_K</text>
<text x="175.1" y="169.1" transform="rotate(-90 175.1 169.1)">EN</text>
<text x="198" y="172.6">EN</text>
<text x="342.8" y="179.7" transform="rotate(-90 342.8 179.7)">LED_A</text>
<text x="330.6" y="187.8">LED_K</text>
<text x="349.2" y="187.8">LED_A</text>
<text x="175.1" y="215.5" transform="rotate(-90 175.1 215.5)">IO0</text>
<text x="197.3" y="218.3">IO0</text>
<text x="346.8" y="220.9">U0TXD</text>
<text x="346.5" y="223.4">U0RXD</text>
<text x="172.6" y="261.2" transform="rotate(-90 172.6 261.2)">VBUS_A</text>
</g>
<g font-size="1.3" fill="#a90000">
<text x="52.1" y="60.8">A4</text>
<text x="52.1" y="65.9">A5</text>
<text x="94.5" y="63.4">1</text>
<text x="94.5" y="65.9">3</text>
<text x="98.9" y="60.4" transform="rotate(-90 98.9 60.4)">5</text>
<text x="102.1" y="65.9">4</text>
<text x="102.1" y="63.4">6</text>
<text x="142.2" y="65.9">15</text>
<text x="149.7" y="61" transform="rotate(-90 149.7 61)">16</text>
<text x="152.3" y="60.4" transform="rotate(-90 152.3 60.4)">4</text>
<text x="160.6" y="63.4">2</text>
<text x="160.6" y="65.9">3</text>
<text x="52" y="68.4">B5</text>
<text x="98.9" y="70.6" transform="rotate(-90 98.9 70.6)">2</text>
<text x="142.8" y="71">5</text>
<text x="160.6" y="71">9</text>
<text x="219" y="71">1</text>
<text x="225.9" y="68" transform="rotate(-90 225.9 68)">3</text>
<text x="52" y="76.1">B7</text>
<text x="52.1" y="73.5">A7</text>
<text x="142.8" y="73.5">6</text>
<text x="160" y="73.5">10</text>
<text x="160" y="76.1">11</text>
<text x="225.9" y="75.7" transform="rotate(-90 225.9 75.7)">2</text>
<text x="392.4" y="73.5">A4</text>
<text x="52" y="81.1">B6</text>
<text x="52.1" y="78.6">A6</text>
<text x="160" y="78.6">12</text>
<text x="160" y="81.1">13</text>
<text x="160" y="83.7">14</text>
<text x="392.3" y="81.1">B5</text>
<text x="392.4" y="78.6">A5</text>
<text x="52.1" y="88.8">A8</text>
<text x="152.3" y="88.4" transform="rotate(-90 152.3 88.4)">1</text>
<text x="330.1" y="88.4" transform="rotate(-90 330.1 88.4)">5</text>
<text x="392.3" y="88.8">B7</text>
<text x="392.4" y="86.2">A7</text>
<text x="52" y="91.3">B8</text>
<text x="325.7" y="91.3">1</text>
<text x="325.7" y="93.8">3</text>
<text x="333.3" y="93.8">4</text>
<text x="333.3" y="91.3">6</text>
<text x="392.3" y="93.8">B6</text>
<text x="392.4" y="91.3">A6</text>
<text x="32.9" y="97.9" transform="rotate(-90 32.9 97.9)">SH</text>
<text x="40.5" y="97.8" transform="rotate(-90 40.5 97.8)">A1</text>
<text x="330.1" y="98.5" transform="rotate(-90 330.1 98.5)">2</text>
<text x="392.4" y="101.5">A8</text>
<text x="225.9" y="106.1" transform="rotate(-90 225.9 106.1)">3</text>
<text x="392.3" y="104">B8</text>
<text x="219" y="109.1">1</text>
<text x="225.9" y="113.8" transform="rotate(-90 225.9 113.8)">2</text>
<text x="373.2" y="110.6" transform="rotate(-90 373.2 110.6)">SH</text>
<text x="380.9" y="110.5" transform="rotate(-90 380.9 110.5)">A1</text>
<text x="269.8" y="142.1">3</text>
<text x="284.3" y="139.2" transform="rotate(-90 284.3 139.2)">2</text>
<text x="297.1" y="142.1">37</text>
<text x="269.2" y="147.2">27</text>
<text x="269.2" y="149.7">39</text>
<text x="297.1" y="147.2">10</text>
<text x="297.1" y="149.7">11</text>
<text x="297.1" y="144.6">36</text>
<text x="269.2" y="154.8">15</text>
<text x="269.2" y="152.3">38</text>
<text x="297.1" y="152.3">13</text>
<text x="297.1" y="154.8">14</text>
<text x="269.8" y="157.3">4</text>
<text x="269.8" y="159.9">5</text>
<text x="297.1" y="157.3">23</text>
<text x="297.1" y="159.9">28</text>
<text x="269.2" y="167.5">12</text>
<text x="269.8" y="162.4">6</text>
<text x="269.8" y="165">7</text>
<text x="297.1" y="162.4">29</text>
<text x="297.1" y="165">30</text>
<text x="297.1" y="167.5">31</text>
<text x="269.2" y="170">17</text>
<text x="269.2" y="172.6">18</text>
<text x="297.1" y="170">32</text>
<text x="297.1" y="172.6">33</text>
<text x="269.2" y="175.1">19</text>
<text x="269.2" y="177.7">20</text>
<text x="297.1" y="175.1">34</text>
<text x="297.1" y="177.7">35</text>
<text x="269.2" y="180.2">21</text>
<text x="269.2" y="182.7">22</text>
<text x="269.8" y="185.3">8</text>
<text x="297.1" y="182.7">16</text>
<text x="297.1" y="185.3">24</text>
<text x="297.1" y="180.2">26</text>
<text x="269.8" y="187.8">9</text>
<text x="297.1" y="187.8">25</text>
<text x="284.3" y="192.5" transform="rotate(-90 284.3 192.5)">1</text>
<text x="64" y="203.1">1</text>
<text x="76.7" y="203.1">5</text>
<text x="64" y="205.6">3</text>
<text x="71" y="212.8" transform="rotate(-90 71 212.8)">2</text>
</g>
<g font-size="1.3" fill="#a5a4a2">
<text x="356.8" y="218.3">1</text>
<text x="356.8" y="220.8">2</text>
<text x="356.8" y="223.4">3</text>
<text x="356.8" y="225.9">4</text>
</g>
<g font-size="1.3" fill="#939391">
<text x="359.5" y="216.9">J3</text>
<text x="350" y="229.6">UART: 3V3 TX RX GND</text>
</g>
</svg>
